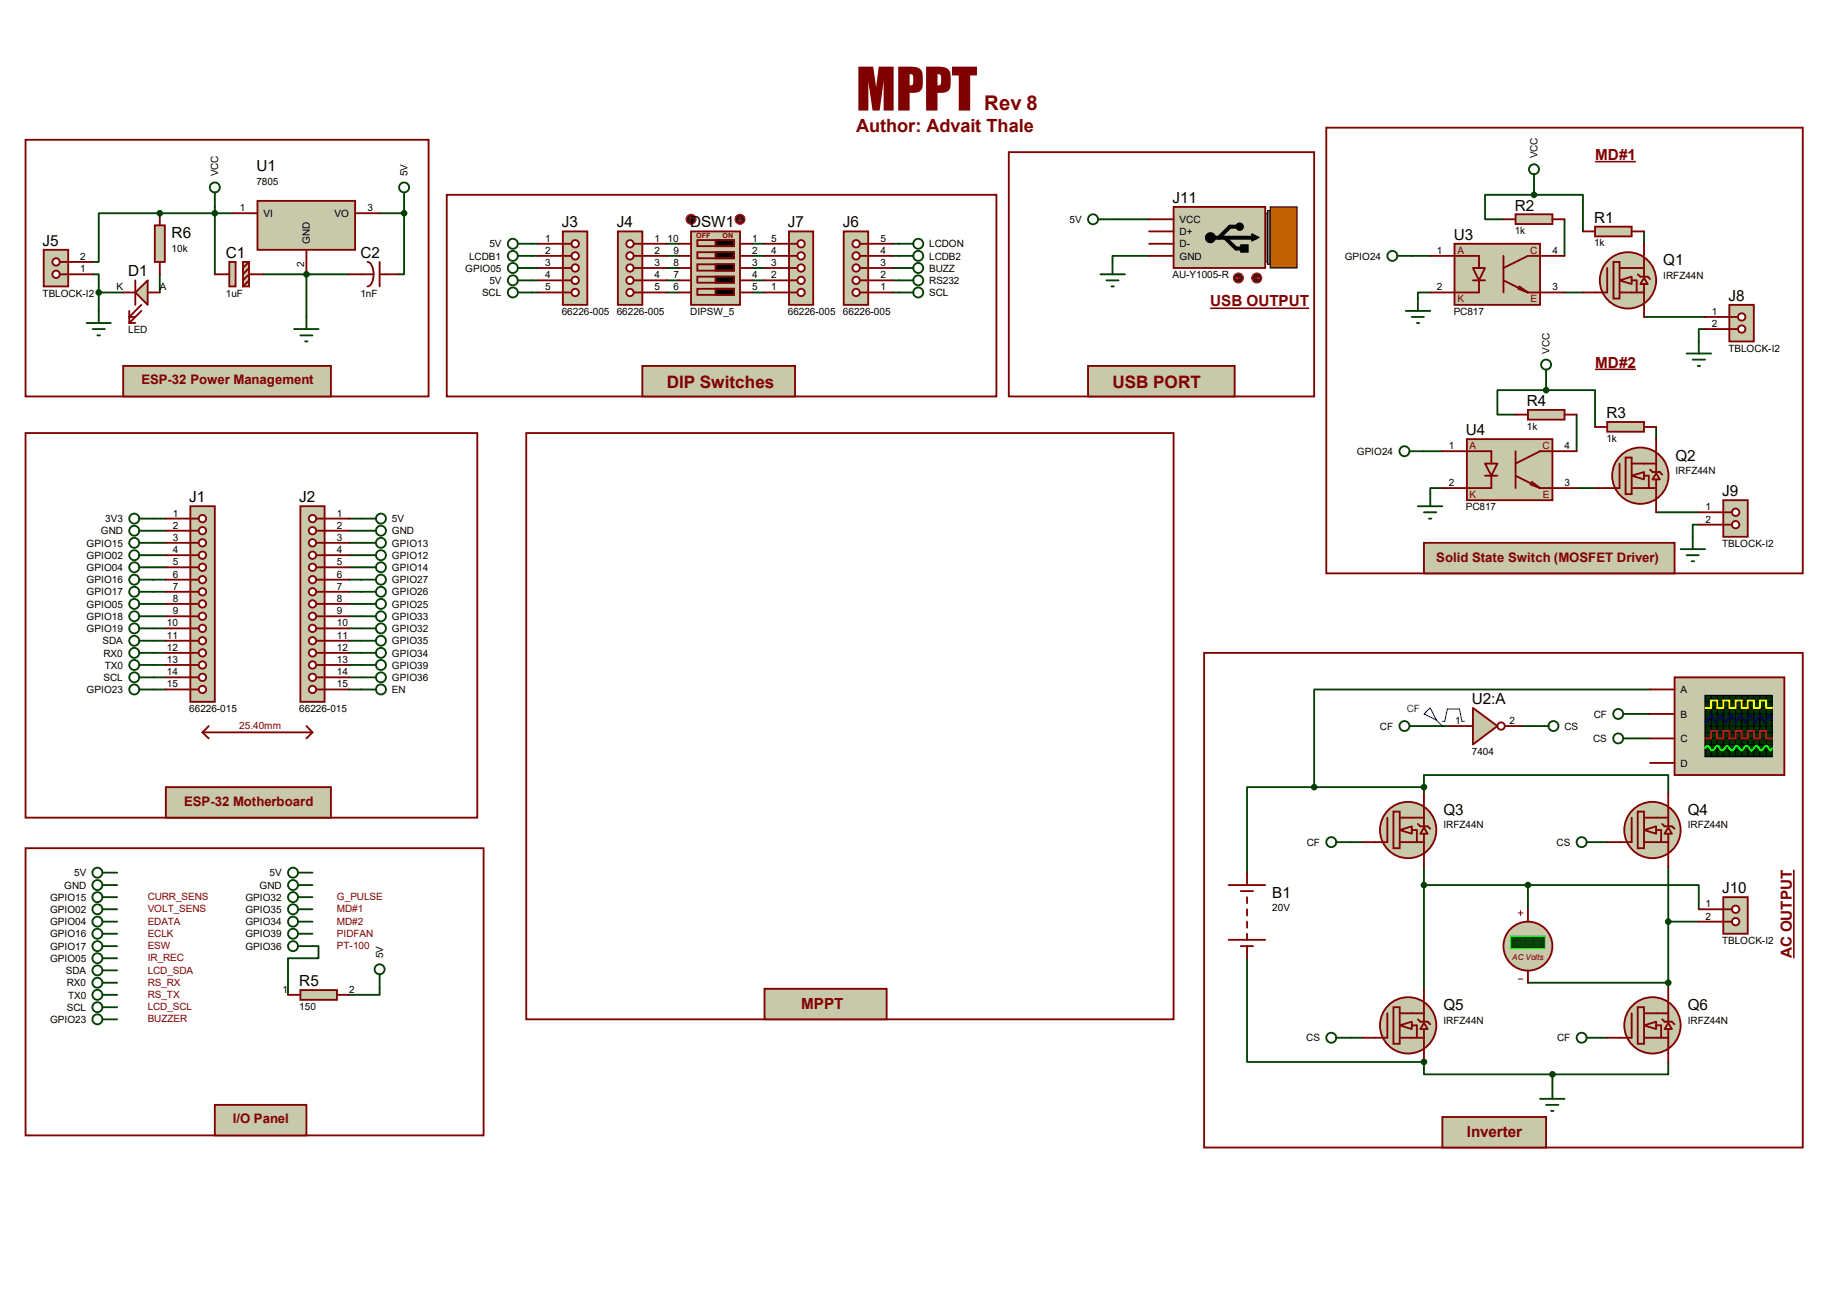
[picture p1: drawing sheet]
<svg xmlns="http://www.w3.org/2000/svg" width="297mm" height="210mm" viewBox="0 0 297 210" stroke-linecap="round" stroke-linejoin="round" font-family="sans-serif">
<g fill="none" stroke="#004000" stroke-width=".3">
<path d="M25.7 34.3h-9.8v7.8h-1M25.7 34.3h.1M25.7 34.3h11.8M34.5 33.3v10.8M61 34.3h4M65 34.3v9.8h-1M65 33.3v1M85.6 39.2h1M107.2 39.2h2M120.9 39.2h2M143.6 39.2h.9M178.9 35.3h5.9"/>
<path d="M246.7 31.3h-7.9v4h3M246.7 31.3h7.9v5.9M246.7 30.4v.9M251.6 35.3v5.8M264.4 37.2v2M14.9 44.1h1v2.9M15.9 47h3.9M15.9 47v3M25.7 44.1v2.9M42.4 44.1h13.7M49.3 44.1h.1M49.3 44.1v6.9"/>
<path d="M85.6 41.1h1M85.6 47h1M85.6 43.1h1M85.6 45.1h1M107.2 41.1h2M107.2 47h2M107.2 43.1h2M107.2 45.1h2M120.9 41.1h2M120.9 47h2M120.9 43.1h2M120.9 45.1h2"/>
<path d="M143.6 41.1h.9M143.6 47h.9M143.6 43.1h.9M143.6 45.1h.9M184.8 41.1h-5.9v1M227 41.1h3M230 47h-2v1M251.6 47h3M264.4 51h9.8M274.2 52.9h-1v2M229 72.6h2.9M231.9 78.5h-1.9v1"/>
<path d="M248.6 62.7h-7.8v4h2.9M248.6 62.7h7.9v6M248.6 61.8v.9M253.5 78.5h3M253.5 66.7v5.9M266.3 68.7v1.9M24.7 83.4h2M24.7 85.3h2M24.7 87.3h2M24.7 89.3h2M24.7 91.2h2M24.7 93.2h2"/>
<path d="M24.7 95.2h2M24.7 97.1h2M24.7 99.1h2M56.1 83.4h2M56.1 85.3h2M56.1 87.3h2M56.1 89.3h2M56.1 91.2h2M56.1 93.2h2M56.1 95.2h2M56.1 97.1h2M56.1 99.1h2"/>
<path d="M266.3 82.4h6.9M273.2 84.4h-1v1.9M24.7 101h2M24.7 103h2M24.7 105h2M24.7 106.9h2M24.7 108.9h2M24.7 110.9h2M56.1 101h2M56.1 103h2M56.1 105h2M56.1 106.9h2"/>
<path d="M56.1 108.9h2M56.1 110.9h2M229 116.8h3.9M244.7 116.8h2M263.4 114.8h1.9M263.4 118.7h1.9M265.3 110.9h-54v15.7M211.3 126.6h-10.8v13.7M211.3 126.6h17.7M217.2 135.4h2M229 126.6v-2h39.3v3M229 126.6v1"/>
<path d="M229 139.4v19.6M257.5 135.4h.9M268.3 139.4v19.6M50.2 152.1h1v2h-4.9v5.9M61 159v1h-4.9M200.5 154.1v16.7h28.5M229 142.3h16.7M245.7 142.3h27.5v3.9M245.7 142.3v3.9M245.7 158h22.6M268.3 148.2h4.9M217.2 166.9h2"/>
<path d="M229 170.8v2h20.6M229 170.8h.1M249.6 172.8v1.9M257.5 166.9h.9M268.3 170.8v2h-18.7"/>
</g>
<path d="M111.1 37.2h7.9v11.8h-7.9z" fill="#c8c8aa" stroke="#800000" stroke-width=".3"/>
<g fill="none" stroke="#800000" stroke-width=".3">
<path d="M109.2 39.2h1.9M112.1 38.6h5.9v1h-5.9zM119 39.2h1.9M109.2 41.1h1.9M109.2 43.1h1.9M109.2 45.1h1.9M109.2 47h1.9M112.1 40.6h5.9v.9h-5.9zM112.1 42.5h5.9v1h-5.9zM112.1 44.5h5.9v1h-5.9zM112.1 46.4h5.9v1h-5.9zM119 41.1h1.9"/>
<path d="M119 43.1h1.9M119 45.1h1.9M119 47h1.9"/>
</g>
<path d="M115.1 38.6h2.9v1h-2.9zM115.1 40.6h2.9v.9h-2.9zM115.1 42.5h2.9v1h-2.9zM115.1 44.5h2.9v1h-2.9zM115.1 46.4h2.9v1h-2.9z" fill="#000" stroke="#800000" stroke-width=".3"/>
<circle cx="111.1" cy="35.3" r=".8" fill="#400000" stroke="#f00" stroke-width=".17"/>
<path d="M111.1 34.9l-.1 .2M111.1 34.9l.2 .2M111.1 34.9v.7" fill="none" stroke="#f00" stroke-width=".17"/>
<circle cx="119" cy="35.3" r=".8" fill="#400000" stroke="#f00" stroke-width=".17"/>
<path d="M118.8 35.4l.2 .2M119 34.9v.7M119.2 35.4l-.2 .2" fill="none" stroke="#f00" stroke-width=".17"/>
<g fill="#c8c8aa" stroke="#800000" stroke-width=".3">
<path d="M260.4 45.1l2-.6v1.2z"/>
<path d="M259.5 42.1h.9v5.9h-.9z"/>
<circle cx="261.8" cy="45.1" r="4.5"/>
</g>
<path d="M258.4 43.1v3.9h-1.9M260.4 47h4M260.4 43.1h4M262.4 45.1h.8v1.9" fill="none" stroke="#800000" stroke-width=".3"/>
<path d="M264.4 44.7l.6 1h-1.2z" fill="#c8c8aa" stroke="#800000" stroke-width=".3"/>
<path d="M264.4 39.2v1.9M254.6 47h1.9M263.4 44.1l.4 .4h1.2l.3 .4M264.4 41.4v3.1M264.4 45.7v5.3" fill="none" stroke="#800000" stroke-width=".3"/>
<path d="M41.4 32.3h15.7v7.9h-15.7z" fill="#c8c8aa" stroke="#800000" stroke-width=".3"/>
<path d="M37.5 34.3h3.9M57.1 34.3h3.9M49.3 40.2v3.9" fill="none" stroke="#800000" stroke-width=".3"/>
<g fill="#c8c8aa" stroke="#800000" stroke-width=".3">
<path d="M36.9 42.1h1v4h-1z"/>
<path d="M39.1 42.1h.9v4h-.9z"/>
</g>
<path d="M71.8 31.3h88.4v32.5h-88.4zM34.5 44.1h2.4M40 42.1l-.9 1M40 43.1l-.9 1M40 45.1l-.9 1M42.4 44.1h-2.4l-.9 1M56.1 44.1h4M59.1 42.1a1.38 1.38 0 0 1 .9 1.4l.1 .6M60.1 44.1a2.39 2.39 0 0 1-.7 1.8l-.3 .2M61 44.1h3M61 42.1v4" fill="none" stroke="#800000" stroke-width=".3"/>
<circle cx="49.3" cy="44.1" r=".38" fill="#004000" stroke="#004000" stroke-width=".3"/>
<path d="M47.3 52.9h3.9M48.3 53.9h1.9M49.1 54.9h.3M49.3 51v1.9" fill="none" stroke="#004000" stroke-width=".3"/>
<g fill="#c8c8aa" stroke="#800000" stroke-width=".3">
<path d="M103.3 58.8h24.5v5h-24.5z"/>
<path d="M256.5 36.4h5.9v1.6h-5.9z"/>
</g>
<path d="M254.6 37.2h1.9M262.4 37.2h2" fill="none" stroke="#800000" stroke-width=".3"/>
<g fill="none" stroke="#004000" stroke-width=".3">
<path d="M224.7 41.1h2.3M247.6 176.7h4M248.6 177.7h2M249.4 178.6h.4M249.6 174.7v2"/>
<circle cx="223.9" cy="41.1" r=".8"/>
</g>
<g fill="#c8c8aa" stroke="#800000" stroke-width=".3">
<path d="M225.1 133.5l1.9-.6v1.2z"/>
<path d="M224.1 130.5h1v5.9h-1z"/>
<circle cx="226.4" cy="133.5" r="4.5"/>
</g>
<path d="M223.1 131.5v3.9h-2M225.1 135.4h3.9M225.1 131.5h3.9M227 133.5h.8v1.9" fill="none" stroke="#800000" stroke-width=".3"/>
<path d="M229 133.1l.6 1h-1.2z" fill="#c8c8aa" stroke="#800000" stroke-width=".3"/>
<path d="M219.2 135.4h1.9M228 132.5l.4 .4h1.2l.4 .4M229 127.6v1.9M229 129.8v3.1M229 134.1v5.3" fill="none" stroke="#800000" stroke-width=".3"/>
<g fill="#c8c8aa" stroke="#800000" stroke-width=".3">
<path d="M264.4 133.5l1.9-.6v1.2z"/>
<path d="M263.4 130.5h1v5.9h-1z"/>
<circle cx="265.7" cy="133.5" r="4.5"/>
</g>
<path d="M262.4 131.5v3.9h-2M264.4 135.4h3.9M264.4 131.5h3.9M266.3 133.5h.8v1.9" fill="none" stroke="#800000" stroke-width=".3"/>
<path d="M268.3 133.1l.6 1h-1.2z" fill="#c8c8aa" stroke="#800000" stroke-width=".3"/>
<path d="M258.4 135.4h2M267.3 132.5l.4 .4h1.2l.4 .4M268.3 127.6v1.9M268.3 129.8v3.1M268.3 134.1v5.3" fill="none" stroke="#800000" stroke-width=".3"/>
<g fill="#c8c8aa" stroke="#800000" stroke-width=".3">
<path d="M225.1 164.9l1.9-.6v1.2z"/>
<path d="M224.1 162h1v5.9h-1z"/>
<circle cx="226.4" cy="164.9" r="4.5"/>
</g>
<path d="M223.1 162.9v4h-2M225.1 166.9h3.9M225.1 162.9h3.9M227 164.9h.8v2" fill="none" stroke="#800000" stroke-width=".3"/>
<path d="M229 164.5l.6 1h-1.2z" fill="#c8c8aa" stroke="#800000" stroke-width=".3"/>
<path d="M229 159v2M219.2 166.9h1.9M228 163.9l.4 .4h1.2l.4 .4M229 161.2v3.1M229 165.5v5.3" fill="none" stroke="#800000" stroke-width=".3"/>
<g fill="#c8c8aa" stroke="#800000" stroke-width=".3">
<path d="M264.4 164.9l1.9-.6v1.2z"/>
<path d="M263.4 162h1v5.9h-1z"/>
<circle cx="265.7" cy="164.9" r="4.5"/>
</g>
<path d="M262.4 162.9v4h-2M264.4 166.9h3.9M264.4 162.9h3.9M266.3 164.9h.8v2" fill="none" stroke="#800000" stroke-width=".3"/>
<path d="M268.3 164.5l.6 1h-1.2z" fill="#c8c8aa" stroke="#800000" stroke-width=".3"/>
<g fill="none" stroke="#800000" stroke-width=".3">
<path d="M197.6 142.3h5.9M197.6 151.1h5.9M199.5 143.3h2M199.5 152.1h2M200.5 140.3v2M200.5 144.3v.9M200.5 146.2v1M200.5 148.2v1M200.5 150.2v.9M200.5 152.1v2M268.3 159v2M258.4 166.9h2"/>
<path d="M267.3 163.9l.4 .4h1.2l.4 .4M268.3 161.2v3.1M268.3 165.5v5.3"/>
</g>
<g fill="none" stroke="#004000" stroke-width=".3">
<path d="M226.7 116.8h2.3M246.7 116.8h2.3M214.8 135.4h2.4M255.1 135.4h2.4M214.8 166.9h2.4M255.1 166.9h2.4"/>
<circle cx="225.8" cy="116.8" r=".8"/>
<circle cx="249.8" cy="116.8" r=".8"/>
<circle cx="214.1" cy="135.4" r=".8"/>
<circle cx="254.3" cy="135.4" r=".8"/>
<circle cx="214.1" cy="166.9" r=".8"/>
<circle cx="254.3" cy="166.9" r=".8"/>
</g>
<g fill="#004000" stroke="#004000" stroke-width=".3">
<circle cx="249.6" cy="172.8" r=".38"/>
<circle cx="229" cy="126.6" r=".38"/>
<circle cx="229" cy="170.8" r=".38"/>
</g>
<path d="M229 114.8l1-1 1 2zM231 115.8l.9 1M231.9 116h.4l.4-2h2l.4 2h.4" fill="none" stroke="#0000c0" stroke-width=".17"/>
<path d="M269.3 108.9h17.6v15.7h-17.6z" fill="#c8c8aa" stroke="#800000" stroke-width=".3"/>
<path d="M274.2 111.8h10.8v9.9h-10.8z" fill="#003000" stroke="#000" stroke-width=".21"/>
<g fill="none" stroke="#000" stroke-width=".16">
<path d="M274.2 114.8h10.8M274.2 112.9h10.8M274.2 113.8h10.8M274.2 115.8h10.8M274.2 117.8h10.8M274.2 118.7h10.8M274.2 119.7h10.8M274.2 116.8h10.8M275.2 111.8v9.9M276.1 111.8l.1 9.9M277.1 111.8l.1 9.9M278.1 111.8v9.9"/>
<path d="M279.1 111.8v9.9M280.1 111.8v9.9M281.1 111.8v9.9M282 111.8l.1 9.9M283 111.8v9.9M284 111.8l.1 9.9M274.2 120.7h10.8"/>
</g>
<path d="M274.2 113.8h1v-1.2h.9v1.2h1v-1.2h1v1.2h1v-1.2h1v1.2h1v-1.2h.9v1.2h1v-1.2h1v1.2h1" fill="none" stroke="#ff0" stroke-width=".3"/>
<path d="M274.2 118.7h1v-1.1h.9v1.1h1v-1.1h1v1.1h1v-1.1h1v1.1h1v-1.1h.9v1.1h1v-1.1h1v1.1h1" fill="none" stroke="#f00" stroke-width=".3"/>
<path d="M285 115.6l-.4-.6-.8 1.2-.8-1.2-.8 1.2-.8-1.2-.7 1.2-.8-1.2-.8 1.2-.8-1.2-.8 1.2-.8-1.2-.8 1.2-.7-1.2-.8 1.2-.2-.2" fill="none" stroke="#00f" stroke-width=".3"/>
<path d="M274.2 120.3l.4-.4 .3 .3a.45 .45 0 0 0 .5 .5 .45 .45 0 0 0 .4-.5l.3-.3 .4 .3a.45 .45 0 0 0 .4 .5 .45 .45 0 0 0 .5-.5l.3-.3 .3 .3a.45 .45 0 0 0 .5 .5 .45 .45 0 0 0 .4-.5l.2-.2a.47 .47 0 0 1 .6 .4l.4 .3 .3-.3a.45 .45 0 0 1 .5-.5 .45 .45 0 0 1 .4 .5l.3 .3 .4-.3a.45 .45 0 0 1 .4-.5 .45 .45 0 0 1 .5 .5l.3 .3 .3-.3a.45 .45 0 0 1 .5-.5 .45 .45 0 0 1 .4 .5l.4 .3 .2-.4" fill="none" stroke="#0f0" stroke-width=".3"/>
<path d="M265.3 110.9h4M265.3 114.8h4M265.3 118.7h4M265.3 122.7h4" fill="none" stroke="#800000" stroke-width=".3"/>
<path d="M236.9 113.8l3.9 3-3.9 2.9z" fill="#c8c8aa" stroke="#800000" stroke-width=".3"/>
<g fill="none" stroke="#800000" stroke-width=".3">
<path d="M232.9 116.8h4M242 116.8h2.7"/>
<circle cx="241.4" cy="116.8" r=".59"/>
</g>
<circle cx="245.7" cy="152.1" r="3.9" fill="#c8c8aa" stroke="#800000" stroke-width=".3"/>
<path d="M244.1 146.8h.8M244.1 157.4h.8M244.5 146.4v.8" fill="none" stroke="#800000" stroke-width=".16"/>
<path d="M243 150.5h5.5v2h-5.5z" fill="#004000" stroke="#0f0" stroke-width=".17"/>
<path d="M193.6 105h96.3v79.5h-96.3zM245.7 146.2v2M245.7 156v2" fill="none" stroke="#800000" stroke-width=".3"/>
<circle cx="229" cy="142.3" r=".38" fill="#004000" stroke="#004000" stroke-width=".3"/>
<path d="M231.9 179.6h16.7v4.9h-16.7z" fill="#c8c8aa" stroke="#800000" stroke-width=".3"/>
<circle cx="211.3" cy="126.6" r=".38" fill="#004000" stroke="#004000" stroke-width=".3"/>
<g fill="none" stroke="#004000" stroke-width=".3">
<path d="M261 114.8h2.4M261 118.7h2.4"/>
<circle cx="260.2" cy="118.7" r=".8"/>
<circle cx="260.2" cy="114.8" r=".8"/>
</g>
<g fill="#c8c8aa" stroke="#800000" stroke-width=".3">
<path d="M233.9 39.2h13.7v9.8h-13.7z"/>
<path d="M236.9 43.1h1.9l-1 2z"/>
</g>
<path d="M230 41.1h7.8v2M236.9 45.1h1.9M237.8 45.1v1.9h-7.8M241.8 41.1v5.9M241.8 45.1l3.9 1.9M244.1 46.4l1.6 .6M244.3 46.1l1.4 .9M245.7 47h5.9M251.6 41.1h-5.9l-3.9 2" fill="none" stroke="#800000" stroke-width=".3"/>
<path d="M243.7 34.5h5.9v1.5h-5.9z" fill="#c8c8aa" stroke="#800000" stroke-width=".3"/>
<path d="M241.8 35.3h1.9M249.6 35.3h2" fill="none" stroke="#800000" stroke-width=".3"/>
<g fill="none" stroke="#004000" stroke-width=".3">
<path d="M246.7 28v2.4M226.1 50h3.9M227 51h2M227.8 51.9h.4M228 48v2"/>
<circle cx="246.7" cy="27.2" r=".8"/>
</g>
<circle cx="246.7" cy="31.3" r=".38" fill="#004000" stroke="#004000" stroke-width=".3"/>
<g fill="#c8c8aa" stroke="#800000" stroke-width=".3">
<path d="M262.4 76.5l2-.6v1.2z"/>
<path d="M261.4 73.6h1v5.9h-1z"/>
<circle cx="263.8" cy="76.5" r="4.5"/>
</g>
<path d="M260.4 74.5v4h-2M262.4 78.5h3.9M262.4 74.5h3.9M264.4 76.5h.7v2" fill="none" stroke="#800000" stroke-width=".3"/>
<path d="M266.3 76.1l.6 1h-1.2z" fill="#c8c8aa" stroke="#800000" stroke-width=".3"/>
<path d="M256.5 78.5h1.9M265.3 75.5l.4 .4h1.2l.4 .4M266.3 70.6v2M266.3 72.8v3.1M266.3 77.1v5.3" fill="none" stroke="#800000" stroke-width=".3"/>
<path d="M258.4 67.9h6v1.5h-6z" fill="#c8c8aa" stroke="#800000" stroke-width=".3"/>
<path d="M256.5 68.7h1.9M264.4 68.7h1.9" fill="none" stroke="#800000" stroke-width=".3"/>
<g fill="none" stroke="#004000" stroke-width=".3">
<path d="M226.7 72.6h2.3"/>
<circle cx="225.8" cy="72.6" r=".8"/>
</g>
<g fill="#c8c8aa" stroke="#800000" stroke-width=".3">
<path d="M235.9 70.6h13.7v9.8h-13.7z"/>
<path d="M238.8 74.5h2l-1 2z"/>
</g>
<path d="M231.9 72.6h7.9v1.9M238.8 76.5h2M239.8 76.5v2h-7.9M243.7 72.6v5.9M243.7 76.5l3.9 2M246.1 77.9l1.5 .6M246.3 77.5l1.3 1M247.6 78.5h5.9M253.5 72.6h-5.9l-3.9 1.9" fill="none" stroke="#800000" stroke-width=".3"/>
<path d="M245.7 65.9h5.9v1.6h-5.9z" fill="#c8c8aa" stroke="#800000" stroke-width=".3"/>
<path d="M213.3 20.5h76.6v71.7h-76.6zM243.7 66.7h2M251.6 66.7h1.9" fill="none" stroke="#800000" stroke-width=".3"/>
<g fill="none" stroke="#004000" stroke-width=".3">
<path d="M248.6 59.4v2.4M230 79.5v1.9M228 81.4h3.9M229 82.4h2M229.8 83.4h.4"/>
<circle cx="248.6" cy="58.6" r=".8"/>
</g>
<circle cx="248.6" cy="62.7" r=".38" fill="#004000" stroke="#004000" stroke-width=".3"/>
<path d="M229 87.3h40.3v4.9h-40.3z" fill="#c8c8aa" stroke="#800000" stroke-width=".3"/>
<path d="M4.1 22.5h64.8v41.3h-64.8z" fill="none" stroke="#800000" stroke-width=".3"/>
<path d="M19.8 58.8h33.4v5h-33.4z" fill="#c8c8aa" stroke="#800000" stroke-width=".3"/>
<g fill="none" stroke="#004000" stroke-width=".3">
<path d="M34.5 30.9v2.4M65 30.9v2.4"/>
<circle cx="34.5" cy="30.1" r=".8"/>
<circle cx="65" cy="30.1" r=".8"/>
</g>
<g fill="#004000" stroke="#004000" stroke-width=".3">
<circle cx="34.5" cy="34.3" r=".38"/>
<circle cx="65" cy="34.3" r=".38"/>
</g>
<path d="M30.6 81.4h3.9v31.5h-3.9z" fill="#c8c8aa" stroke="#800000" stroke-width=".3"/>
<path d="M30.6 83.4h1.4" fill="none" stroke="#800000" stroke-width=".3"/>
<circle cx="32.6" cy="83.4" r=".59" fill="#fff" stroke="#800000" stroke-width=".3"/>
<path d="M30.6 85.3h1.4" fill="none" stroke="#800000" stroke-width=".3"/>
<circle cx="32.6" cy="85.3" r=".59" fill="#fff" stroke="#800000" stroke-width=".3"/>
<path d="M30.6 87.3h1.4" fill="none" stroke="#800000" stroke-width=".3"/>
<circle cx="32.6" cy="87.3" r=".59" fill="#fff" stroke="#800000" stroke-width=".3"/>
<path d="M30.6 89.3h1.4" fill="none" stroke="#800000" stroke-width=".3"/>
<circle cx="32.6" cy="89.3" r=".59" fill="#fff" stroke="#800000" stroke-width=".3"/>
<path d="M30.6 91.2h1.4" fill="none" stroke="#800000" stroke-width=".3"/>
<circle cx="32.6" cy="91.2" r=".59" fill="#fff" stroke="#800000" stroke-width=".3"/>
<path d="M30.6 93.2h1.4" fill="none" stroke="#800000" stroke-width=".3"/>
<circle cx="32.6" cy="93.2" r=".59" fill="#fff" stroke="#800000" stroke-width=".3"/>
<path d="M30.6 95.2h1.4" fill="none" stroke="#800000" stroke-width=".3"/>
<circle cx="32.6" cy="95.2" r=".59" fill="#fff" stroke="#800000" stroke-width=".3"/>
<path d="M30.6 97.1h1.4" fill="none" stroke="#800000" stroke-width=".3"/>
<circle cx="32.6" cy="97.1" r=".59" fill="#fff" stroke="#800000" stroke-width=".3"/>
<path d="M30.6 99.1h1.4" fill="none" stroke="#800000" stroke-width=".3"/>
<circle cx="32.6" cy="99.1" r=".59" fill="#fff" stroke="#800000" stroke-width=".3"/>
<path d="M30.6 101h1.4" fill="none" stroke="#800000" stroke-width=".3"/>
<circle cx="32.6" cy="101" r=".59" fill="#fff" stroke="#800000" stroke-width=".3"/>
<path d="M30.6 103h1.4" fill="none" stroke="#800000" stroke-width=".3"/>
<circle cx="32.6" cy="103" r=".59" fill="#fff" stroke="#800000" stroke-width=".3"/>
<path d="M30.6 105h1.4" fill="none" stroke="#800000" stroke-width=".3"/>
<circle cx="32.6" cy="105" r=".59" fill="#fff" stroke="#800000" stroke-width=".3"/>
<path d="M30.6 106.9h1.4" fill="none" stroke="#800000" stroke-width=".3"/>
<circle cx="32.6" cy="106.9" r=".59" fill="#fff" stroke="#800000" stroke-width=".3"/>
<path d="M30.6 108.9h1.4" fill="none" stroke="#800000" stroke-width=".3"/>
<circle cx="32.6" cy="108.9" r=".59" fill="#fff" stroke="#800000" stroke-width=".3"/>
<path d="M30.6 110.9h1.4" fill="none" stroke="#800000" stroke-width=".3"/>
<circle cx="32.6" cy="110.9" r=".59" fill="#fff" stroke="#800000" stroke-width=".3"/>
<g fill="none" stroke="#800000" stroke-width=".3">
<path d="M26.7 83.4h3.9M26.7 85.3h3.9M26.7 87.3h3.9M26.7 89.3h3.9M26.7 91.2h3.9M26.7 93.2h3.9M26.7 95.2h3.9M26.7 97.1h3.9M26.7 99.1h3.9M26.7 101h3.9M26.7 103h3.9M26.7 105h3.9"/>
<path d="M26.7 106.9h3.9M26.7 108.9h3.9M26.7 110.9h3.9"/>
</g>
<path d="M48.3 81.4h3.9v31.5h-3.9z" fill="#c8c8aa" stroke="#800000" stroke-width=".3"/>
<path d="M50.8 83.4h1.4" fill="none" stroke="#800000" stroke-width=".3"/>
<circle cx="50.2" cy="83.4" r=".59" fill="#fff" stroke="#800000" stroke-width=".3"/>
<path d="M50.8 85.3h1.4" fill="none" stroke="#800000" stroke-width=".3"/>
<circle cx="50.2" cy="85.3" r=".59" fill="#fff" stroke="#800000" stroke-width=".3"/>
<path d="M50.8 87.3h1.4" fill="none" stroke="#800000" stroke-width=".3"/>
<circle cx="50.2" cy="87.3" r=".59" fill="#fff" stroke="#800000" stroke-width=".3"/>
<path d="M50.8 89.3h1.4" fill="none" stroke="#800000" stroke-width=".3"/>
<circle cx="50.2" cy="89.3" r=".59" fill="#fff" stroke="#800000" stroke-width=".3"/>
<path d="M50.8 91.2h1.4" fill="none" stroke="#800000" stroke-width=".3"/>
<circle cx="50.2" cy="91.2" r=".59" fill="#fff" stroke="#800000" stroke-width=".3"/>
<path d="M50.8 93.2h1.4" fill="none" stroke="#800000" stroke-width=".3"/>
<circle cx="50.2" cy="93.2" r=".59" fill="#fff" stroke="#800000" stroke-width=".3"/>
<path d="M50.8 95.2h1.4" fill="none" stroke="#800000" stroke-width=".3"/>
<circle cx="50.2" cy="95.2" r=".59" fill="#fff" stroke="#800000" stroke-width=".3"/>
<path d="M50.8 97.1h1.4" fill="none" stroke="#800000" stroke-width=".3"/>
<circle cx="50.2" cy="97.1" r=".59" fill="#fff" stroke="#800000" stroke-width=".3"/>
<path d="M50.8 99.1h1.4" fill="none" stroke="#800000" stroke-width=".3"/>
<circle cx="50.2" cy="99.1" r=".59" fill="#fff" stroke="#800000" stroke-width=".3"/>
<path d="M50.8 101h1.4" fill="none" stroke="#800000" stroke-width=".3"/>
<circle cx="50.2" cy="101" r=".59" fill="#fff" stroke="#800000" stroke-width=".3"/>
<path d="M50.8 103h1.4" fill="none" stroke="#800000" stroke-width=".3"/>
<circle cx="50.2" cy="103" r=".59" fill="#fff" stroke="#800000" stroke-width=".3"/>
<path d="M50.8 105h1.4" fill="none" stroke="#800000" stroke-width=".3"/>
<circle cx="50.2" cy="105" r=".59" fill="#fff" stroke="#800000" stroke-width=".3"/>
<path d="M50.8 106.9h1.4" fill="none" stroke="#800000" stroke-width=".3"/>
<circle cx="50.2" cy="106.9" r=".59" fill="#fff" stroke="#800000" stroke-width=".3"/>
<path d="M50.8 108.9h1.4" fill="none" stroke="#800000" stroke-width=".3"/>
<circle cx="50.2" cy="108.9" r=".59" fill="#fff" stroke="#800000" stroke-width=".3"/>
<path d="M50.8 110.9h1.4" fill="none" stroke="#800000" stroke-width=".3"/>
<circle cx="50.2" cy="110.9" r=".59" fill="#fff" stroke="#800000" stroke-width=".3"/>
<g fill="none" stroke="#800000" stroke-width=".3">
<path d="M4.1 69.6h72.7v61.9h-72.7zM52.2 83.4h3.9M52.2 85.3h3.9M52.2 87.3h3.9M52.2 89.3h3.9M52.2 91.2h3.9M52.2 93.2h3.9M52.2 95.2h3.9M52.2 97.1h3.9M52.2 99.1h3.9M52.2 101h3.9M52.2 103h3.9"/>
<path d="M52.2 105h3.9M52.2 106.9h3.9M52.2 108.9h3.9M52.2 110.9h3.9"/>
</g>
<path d="M26.7 126.6h26.5v4.9h-26.5z" fill="#c8c8aa" stroke="#800000" stroke-width=".3"/>
<g fill="none" stroke="#004000" stroke-width=".3">
<path d="M22.4 83.4h2.3M22.4 85.3h2.3M22.4 87.3h2.3M22.4 89.3h2.3M22.4 91.2h2.3M22.4 93.2h2.3M22.4 95.2h2.3M22.4 97.1h2.3M22.4 99.1h2.3M58.1 83.4h2.4M58.1 85.3h2.4M58.1 87.3h2.4"/>
<path d="M58.1 89.3h2.4M58.1 91.2h2.4M58.1 93.2h2.4M58.1 95.2h2.4M58.1 97.1h2.4M58.1 99.1h2.4M22.4 101h2.3M22.4 103h2.3M22.4 105h2.3M22.4 106.9h2.3M22.4 108.9h2.3M22.4 110.9h2.3"/>
<path d="M58.1 101h2.4M58.1 103h2.4M58.1 105h2.4M58.1 106.9h2.4M58.1 108.9h2.4M58.1 110.9h2.4"/>
<circle cx="21.6" cy="93.2" r=".8"/>
<circle cx="21.6" cy="95.2" r=".8"/>
<circle cx="21.6" cy="97.1" r=".8"/>
<circle cx="21.6" cy="85.3" r=".8"/>
<circle cx="21.6" cy="87.3" r=".8"/>
<circle cx="21.6" cy="83.4" r=".8"/>
<circle cx="21.6" cy="89.3" r=".8"/>
<circle cx="21.6" cy="99.1" r=".8"/>
<circle cx="21.6" cy="91.2" r=".8"/>
<circle cx="61.3" cy="97.1" r=".8"/>
<circle cx="61.3" cy="95.2" r=".8"/>
<circle cx="61.3" cy="89.3" r=".8"/>
<circle cx="61.3" cy="85.3" r=".8"/>
<circle cx="61.3" cy="93.2" r=".8"/>
<circle cx="61.3" cy="83.4" r=".8"/>
<circle cx="61.3" cy="91.2" r=".8"/>
<circle cx="61.3" cy="87.3" r=".8"/>
<circle cx="61.3" cy="99.1" r=".8"/>
<circle cx="21.6" cy="108.9" r=".8"/>
<circle cx="21.6" cy="101" r=".8"/>
<circle cx="21.6" cy="103" r=".8"/>
<circle cx="21.6" cy="106.9" r=".8"/>
<circle cx="21.6" cy="110.9" r=".8"/>
<circle cx="21.6" cy="105" r=".8"/>
<circle cx="61.3" cy="108.9" r=".8"/>
<circle cx="61.3" cy="106.9" r=".8"/>
<circle cx="61.3" cy="105" r=".8"/>
<circle cx="61.3" cy="101" r=".8"/>
<circle cx="61.3" cy="103" r=".8"/>
<circle cx="61.3" cy="110.9" r=".8"/>
</g>
<path d="M32.6 117.8h17.6M32.6 117.8l1 .9M33.6 116.8l-1 1M49.3 116.8l.9 1M50.2 117.8l-.9 .9M4.1 136.4h73.7v46.2h-73.7z" fill="none" stroke="#800000" stroke-width=".3"/>
<path d="M34.5 177.7h14.8v4.9h-14.8z" fill="#c8c8aa" stroke="#800000" stroke-width=".3"/>
<g fill="none" stroke="#004000" stroke-width=".3">
<path d="M16.5 150.2h2.3M16.5 152.1h2.3M16.5 142.3h2.3M16.5 144.3h2.3M16.5 140.3h2.3M16.5 146.2h2.3M16.5 148.2h2.3M47.9 150.2h2.3M47.9 152.1h2.3"/>
<circle cx="15.7" cy="148.2" r=".8"/>
<circle cx="15.7" cy="142.3" r=".8"/>
<circle cx="15.7" cy="144.3" r=".8"/>
<circle cx="15.7" cy="152.1" r=".8"/>
<circle cx="15.7" cy="140.3" r=".8"/>
<circle cx="15.7" cy="150.2" r=".8"/>
<circle cx="15.7" cy="146.2" r=".8"/>
<circle cx="47.1" cy="152.1" r=".8"/>
<circle cx="47.1" cy="150.2" r=".8"/>
</g>
<path d="M48.3 159.2h5.9v1.6h-5.9z" fill="#c8c8aa" stroke="#800000" stroke-width=".3"/>
<path d="M84.6 69.6h104.1v94.3h-104.1zM46.3 160h2M54.2 160h1.9" fill="none" stroke="#800000" stroke-width=".3"/>
<g fill="none" stroke="#004000" stroke-width=".3">
<path d="M16.5 154.1h2.3M61 156.6v2.4"/>
<circle cx="15.7" cy="154.1" r=".8"/>
<circle cx="61" cy="155.9" r=".8"/>
</g>
<path d="M122.9 159h19.7v4.9h-19.7z" fill="#c8c8aa" stroke="#800000" stroke-width=".3"/>
<g fill="none" stroke="#004000" stroke-width=".3">
<path d="M83.3 39.2h2.3M144.5 39.2h2.4M83.3 41.1h2.3M83.3 43.1h2.3M83.3 45.1h2.3M83.3 47h2.3M144.5 41.1h2.4M144.5 43.1h2.4M144.5 45.1h2.4M144.5 47h2.4M47.9 142.3h2.3M47.9 146.2h2.3"/>
<path d="M47.9 140.3h2.3M47.9 148.2h2.3"/>
<circle cx="82.5" cy="39.2" r=".8"/>
<circle cx="147.7" cy="39.2" r=".8"/>
<circle cx="82.5" cy="43.1" r=".8"/>
<circle cx="82.5" cy="47" r=".8"/>
<circle cx="82.5" cy="41.1" r=".8"/>
<circle cx="82.5" cy="45.1" r=".8"/>
<circle cx="147.7" cy="45.1" r=".8"/>
<circle cx="147.7" cy="43.1" r=".8"/>
<circle cx="147.7" cy="41.1" r=".8"/>
<circle cx="147.7" cy="47" r=".8"/>
<circle cx="47.1" cy="140.3" r=".8"/>
<circle cx="47.1" cy="146.2" r=".8"/>
<circle cx="47.1" cy="148.2" r=".8"/>
<circle cx="47.1" cy="142.3" r=".8"/>
</g>
<path d="M90.5 37.2h3.9v11.8h-3.9z" fill="#c8c8aa" stroke="#800000" stroke-width=".3"/>
<path d="M90.5 39.2h1.4" fill="none" stroke="#800000" stroke-width=".3"/>
<circle cx="92.5" cy="39.2" r=".59" fill="#fff" stroke="#800000" stroke-width=".3"/>
<path d="M90.5 41.1h1.4" fill="none" stroke="#800000" stroke-width=".3"/>
<circle cx="92.5" cy="41.1" r=".59" fill="#fff" stroke="#800000" stroke-width=".3"/>
<path d="M90.5 43.1h1.4" fill="none" stroke="#800000" stroke-width=".3"/>
<circle cx="92.5" cy="43.1" r=".59" fill="#fff" stroke="#800000" stroke-width=".3"/>
<path d="M90.5 45.1h1.4" fill="none" stroke="#800000" stroke-width=".3"/>
<circle cx="92.5" cy="45.1" r=".59" fill="#fff" stroke="#800000" stroke-width=".3"/>
<path d="M90.5 47h1.4" fill="none" stroke="#800000" stroke-width=".3"/>
<circle cx="92.5" cy="47" r=".59" fill="#fff" stroke="#800000" stroke-width=".3"/>
<path d="M86.6 39.2h3.9M86.6 41.1h3.9M86.6 43.1h3.9M86.6 45.1h3.9M86.6 47h3.9" fill="none" stroke="#800000" stroke-width=".3"/>
<path d="M99.4 37.2h3.9v11.8h-3.9z" fill="#c8c8aa" stroke="#800000" stroke-width=".3"/>
<path d="M101.9 39.2h1.4" fill="none" stroke="#800000" stroke-width=".3"/>
<circle cx="101.3" cy="39.2" r=".59" fill="#fff" stroke="#800000" stroke-width=".3"/>
<path d="M101.9 41.1h1.4" fill="none" stroke="#800000" stroke-width=".3"/>
<circle cx="101.3" cy="41.1" r=".59" fill="#fff" stroke="#800000" stroke-width=".3"/>
<path d="M101.9 43.1h1.4" fill="none" stroke="#800000" stroke-width=".3"/>
<circle cx="101.3" cy="43.1" r=".59" fill="#fff" stroke="#800000" stroke-width=".3"/>
<path d="M101.9 45.1h1.4" fill="none" stroke="#800000" stroke-width=".3"/>
<circle cx="101.3" cy="45.1" r=".59" fill="#fff" stroke="#800000" stroke-width=".3"/>
<path d="M101.9 47h1.4" fill="none" stroke="#800000" stroke-width=".3"/>
<circle cx="101.3" cy="47" r=".59" fill="#fff" stroke="#800000" stroke-width=".3"/>
<path d="M103.3 39.2h3.9M103.3 41.1h3.9M103.3 43.1h3.9M103.3 45.1h3.9M103.3 47h3.9" fill="none" stroke="#800000" stroke-width=".3"/>
<path d="M7 40.2h4v5.9h-4z" fill="#c8c8aa" stroke="#800000" stroke-width=".3"/>
<path d="M9.6 44.1h1.4" fill="none" stroke="#800000" stroke-width=".3"/>
<circle cx="9" cy="44.1" r=".59" fill="#fff" stroke="#800000" stroke-width=".3"/>
<path d="M9.6 42.1h1.4" fill="none" stroke="#800000" stroke-width=".3"/>
<circle cx="9" cy="42.1" r=".59" fill="#fff" stroke="#800000" stroke-width=".3"/>
<path d="M11 44.1h3.9M11 42.1h3.9" fill="none" stroke="#800000" stroke-width=".3"/>
<path d="M135.7 37.2h3.9v11.8h-3.9z" fill="#c8c8aa" stroke="#800000" stroke-width=".3"/>
<path d="M138.3 47h1.3" fill="none" stroke="#800000" stroke-width=".3"/>
<circle cx="137.7" cy="47" r=".59" fill="#fff" stroke="#800000" stroke-width=".3"/>
<path d="M138.3 45.1h1.3" fill="none" stroke="#800000" stroke-width=".3"/>
<circle cx="137.7" cy="45.1" r=".59" fill="#fff" stroke="#800000" stroke-width=".3"/>
<path d="M138.3 43.1h1.3" fill="none" stroke="#800000" stroke-width=".3"/>
<circle cx="137.7" cy="43.1" r=".59" fill="#fff" stroke="#800000" stroke-width=".3"/>
<path d="M138.3 41.1h1.3" fill="none" stroke="#800000" stroke-width=".3"/>
<circle cx="137.7" cy="41.1" r=".59" fill="#fff" stroke="#800000" stroke-width=".3"/>
<path d="M138.3 39.2h1.3" fill="none" stroke="#800000" stroke-width=".3"/>
<circle cx="137.7" cy="39.2" r=".59" fill="#fff" stroke="#800000" stroke-width=".3"/>
<path d="M139.6 39.2h4M139.6 47h4M139.6 45.1h4M139.6 43.1h4M139.6 41.1h4" fill="none" stroke="#800000" stroke-width=".3"/>
<path d="M126.9 37.2h3.9v11.8h-3.9z" fill="#c8c8aa" stroke="#800000" stroke-width=".3"/>
<path d="M126.9 47h1.3" fill="none" stroke="#800000" stroke-width=".3"/>
<circle cx="128.8" cy="47" r=".59" fill="#fff" stroke="#800000" stroke-width=".3"/>
<path d="M126.9 45.1h1.3" fill="none" stroke="#800000" stroke-width=".3"/>
<circle cx="128.8" cy="45.1" r=".59" fill="#fff" stroke="#800000" stroke-width=".3"/>
<path d="M126.9 43.1h1.3" fill="none" stroke="#800000" stroke-width=".3"/>
<circle cx="128.8" cy="43.1" r=".59" fill="#fff" stroke="#800000" stroke-width=".3"/>
<path d="M126.9 41.1h1.3" fill="none" stroke="#800000" stroke-width=".3"/>
<circle cx="128.8" cy="41.1" r=".59" fill="#fff" stroke="#800000" stroke-width=".3"/>
<path d="M126.9 39.2h1.3" fill="none" stroke="#800000" stroke-width=".3"/>
<circle cx="128.8" cy="39.2" r=".59" fill="#fff" stroke="#800000" stroke-width=".3"/>
<path d="M122.9 39.2h4M122.9 47h4M122.9 45.1h4M122.9 43.1h4M122.9 41.1h4" fill="none" stroke="#800000" stroke-width=".3"/>
<g fill="none" stroke="#004000" stroke-width=".3">
<path d="M16.5 156h2.3M16.5 158h2.3M16.5 160h2.3M16.5 162h2.3M16.5 163.9h2.3"/>
<circle cx="15.7" cy="158" r=".8"/>
<circle cx="15.7" cy="160" r=".8"/>
<circle cx="15.7" cy="156" r=".8"/>
<circle cx="15.7" cy="163.9" r=".8"/>
<circle cx="15.7" cy="162" r=".8"/>
</g>
<path d="M21.8 47l1.9-1.9v3.9z" fill="#c8c8aa" stroke="#800000" stroke-width=".3"/>
<path d="M19.8 47h2M20.8 51.9h1M20.8 50v1.9M21.8 45.1v3.9M22.7 49l-1.9 2h1M22.7 50l-1.9 1.9M23.7 47h2" fill="none" stroke="#800000" stroke-width=".3"/>
<path d="M24.9 36.2h1.6v5.9h-1.6z" fill="#c8c8aa" stroke="#800000" stroke-width=".3"/>
<path d="M25.7 34.3v1.9M25.7 42.1v2" fill="none" stroke="#800000" stroke-width=".3"/>
<g fill="#004000" stroke="#004000" stroke-width=".3">
<circle cx="25.7" cy="34.3" r=".38"/>
<circle cx="15.9" cy="47" r=".38"/>
</g>
<path d="M13.9 51.9h3.9M14.9 52.9h1.9M15.7 53.9h.4M15.9 50v1.9" fill="none" stroke="#004000" stroke-width=".3"/>
<path d="M278.1 49h3.9v5.9h-3.9z" fill="#c8c8aa" stroke="#800000" stroke-width=".3"/>
<path d="M278.1 51h1.4" fill="none" stroke="#800000" stroke-width=".3"/>
<circle cx="280.1" cy="51" r=".59" fill="#fff" stroke="#800000" stroke-width=".3"/>
<path d="M278.1 52.9h1.4" fill="none" stroke="#800000" stroke-width=".3"/>
<circle cx="280.1" cy="52.9" r=".59" fill="#fff" stroke="#800000" stroke-width=".3"/>
<path d="M274.2 51h3.9M274.2 52.9h3.9" fill="none" stroke="#800000" stroke-width=".3"/>
<path d="M277.1 80.4h4v5.9h-4z" fill="#c8c8aa" stroke="#800000" stroke-width=".3"/>
<path d="M277.1 82.4h1.4" fill="none" stroke="#800000" stroke-width=".3"/>
<circle cx="279.1" cy="82.4" r=".59" fill="#fff" stroke="#800000" stroke-width=".3"/>
<path d="M277.1 84.4h1.4" fill="none" stroke="#800000" stroke-width=".3"/>
<circle cx="279.1" cy="84.4" r=".59" fill="#fff" stroke="#800000" stroke-width=".3"/>
<path d="M273.2 82.4h3.9M273.2 84.4h3.9" fill="none" stroke="#800000" stroke-width=".3"/>
<path d="M271.2 56.9h4M272.2 57.8h2M273 58.8h.4M273.2 54.9v2M270.3 88.3h3.9M271.2 89.3h2M272 90.3h.4M272.2 86.3v2" fill="none" stroke="#004000" stroke-width=".3"/>
<path d="M277.1 144.3h4v5.9h-4z" fill="#c8c8aa" stroke="#800000" stroke-width=".3"/>
<path d="M277.1 146.2h1.4" fill="none" stroke="#800000" stroke-width=".3"/>
<circle cx="279.1" cy="146.2" r=".59" fill="#fff" stroke="#800000" stroke-width=".3"/>
<path d="M277.1 148.2h1.4" fill="none" stroke="#800000" stroke-width=".3"/>
<circle cx="279.1" cy="148.2" r=".59" fill="#fff" stroke="#800000" stroke-width=".3"/>
<path d="M273.2 146.2h3.9M273.2 148.2h3.9" fill="none" stroke="#800000" stroke-width=".3"/>
<g fill="#004000" stroke="#004000" stroke-width=".3">
<circle cx="245.7" cy="142.3" r=".38"/>
<circle cx="268.3" cy="148.2" r=".38"/>
<circle cx="268.3" cy="158" r=".38"/>
</g>
<path d="M256.5 26h6.6M256.5 59.4h6.6" fill="none" stroke="#800000" stroke-width=".25"/>
<g fill="#808080" stroke="#000" stroke-width=".17">
<path d="M203.5 34.3h.8v7.8h-.8z"/>
<path d="M203.8 33.9h.5v8.6h-.5z"/>
</g>
<path d="M204.3 33.3h4.3v9.8h-4.3z" fill="#c06000" stroke="#000" stroke-width=".17"/>
<path d="M188.7 33.3h14.8v9.8h-14.8z" fill="#c8c8aa" stroke="#800000" stroke-width=".3"/>
<g fill="#000" stroke="#000" stroke-width=".17">
<circle cx="194.6" cy="38.2" r=".8"/>
<circle cx="199.3" cy="36.4" r=".59"/>
</g>
<path d="M195.4 38.2h6.5M197 38.2l1.8 1.8h1.3M199.1 36.4h-1.3l-1.8 1.8" fill="none" stroke="#000" stroke-width=".64"/>
<path d="M199.5 39.4h1.2v1.2h-1.2zM201.3 37.6l1.2 .6-1.2 .6z" fill="#000" stroke="#000" stroke-width=".16"/>
<path d="M184.8 35.3h3.9M184.8 37.2h3.9M184.8 39.2h3.9M184.8 41.1h3.9" fill="none" stroke="#800000" stroke-width=".3"/>
<circle cx="199.1" cy="44.7" r=".8" fill="#400000" stroke="#f00" stroke-width=".17"/>
<path d="M198.8 44.7l.1 .2M198.8 44.7h.7M198.9 44.5l-.1 .2" fill="none" stroke="#f00" stroke-width=".17"/>
<circle cx="202.1" cy="44.7" r=".8" fill="#400000" stroke="#f00" stroke-width=".17"/>
<path d="M201.7 44.7h.8M202.3 44.5l.2 .2M202.5 44.7l-.2 .2" fill="none" stroke="#f00" stroke-width=".17"/>
<path d="M162.2 24.5h49.1v39.3h-49.1z" fill="none" stroke="#800000" stroke-width=".3"/>
<g fill="none" stroke="#004000" stroke-width=".3">
<path d="M176.6 35.3h2.3M177 44.1h3.9M177.9 45.1h2M178.7 46.1h.4M178.9 42.1v2"/>
<circle cx="175.8" cy="35.3" r=".8"/>
</g>
<path d="M175 58.8h23.5v5h-23.5z" fill="#c8c8aa" stroke="#800000" stroke-width=".3"/>
<g fill="none" stroke="#004000" stroke-width=".3">
<path d="M47.9 144.3h2.3"/>
<circle cx="47.1" cy="144.3" r=".8"/>
</g>
<path d="M194.6 49.6h15.9M288.5 139.9v14.2" fill="none" stroke="#800000" stroke-width=".25"/>
<text font-size="8.9" fill="#800000" x="137.7" y="17.8">MPPT</text>
<text font-size="3.3" fill="#800000" x="158.3" y="17.7">Rev 8</text>
<text font-size="2.9" fill="#800000" x="137.7" y="21.3">Author: Advait Thale</text>
<g font-size="2.8" fill="#800000">
<text x="107.2" y="62.4">DIP Switches</text>
<text x="178.9" y="62.4">USB PORT</text>
</g>
<g font-size="2.5">
<text x="41.2" y="27.5">U1</text>
<text x="188.6" y="32.7">J11</text>
<text x="243.6" y="33.9">R2</text>
<text x="256.3" y="35.8">R1</text>
<text x="6.9" y="39.5">J5</text>
<text x="27.6" y="38.3">R6</text>
<text x="36.3" y="41.5">C1</text>
<text x="58" y="41.5">C2</text>
<text x="90.3" y="36.6">J3</text>
<text x="99.2" y="36.6">J4</text>
<text x="111" y="36.6">DSW1</text>
<text x="126.7" y="36.6">J7</text>
<text x="135.6" y="36.6">J6</text>
<text x="233.8" y="38.6">U3</text>
<text x="20.6" y="44.4">D1</text>
<text x="267.5" y="42.6">Q1</text>
<text x="278" y="48.4">J8</text>
<text x="245.5" y="65.3">R4</text>
<text x="235.7" y="70">U4</text>
<text x="258.3" y="67.2">R3</text>
<text x="269.4" y="74.1">Q2</text>
<text x="30.4" y="80.8">J1</text>
<text x="48.1" y="80.8">J2</text>
<text x="276.9" y="79.8">J9</text>
<text x="236.7" y="113.2">U2:A</text>
<text x="232.1" y="131">Q3</text>
<text x="271.4" y="131">Q4</text>
<text x="276.9" y="143.6">J10</text>
<text x="204.6" y="144.4">B1</text>
<text x="48.1" y="158.6">R5</text>
<text x="232.1" y="162.5">Q5</text>
<text x="271.4" y="162.5">Q6</text>
</g>
<g font-size="2.5" fill="#800000">
<text x="256.5" y="25.7">MD#1</text>
<text x="194.6" y="49.3">USB OUTPUT</text>
<text x="256.5" y="59.1">MD#2</text>
<text x="288.2" y="154.1" transform="rotate(-90 288.2 154.1)">AC OUTPUT</text>
<text x="128.8" y="162.2">MPPT</text>
<text x="235.9" y="182.8">Inverter</text>
</g>
<g font-size="2.1" fill="#800000">
<text x="22.7" y="61.8">ESP-32 Power Management</text>
<text x="231" y="90.3">Solid State Switch (MOSFET Driver)</text>
<text x="29.6" y="129.6">ESP-32 Motherboard</text>
<text x="37.5" y="180.6">I/O Panel</text>
</g>
<g font-size="1.6">
<text x="35.1" y="28.4" transform="rotate(-90 35.1 28.4)">VCC</text>
<text x="41.2" y="29.7">7805</text>
<text x="65.5" y="28.4" transform="rotate(-90 65.5 28.4)">5V</text>
<text x="247.2" y="25.4" transform="rotate(-90 247.2 25.4)">VCC</text>
<text x="38.6" y="34">1</text>
<text x="42.4" y="34.9">VI</text>
<text x="53.8" y="34.9">VO</text>
<text x="59.1" y="34">3</text>
<text x="172" y="35.9">5V</text>
<text x="189.7" y="35.9">VCC</text>
<text x="12.9" y="41.8">2</text>
<text x="27.6" y="40.5">10k</text>
<text x="49.8" y="39.2" transform="rotate(-90 49.8 39.2)">GND</text>
<text x="75.4" y="41.7">LCDB1</text>
<text x="78.7" y="39.8">5V</text>
<text x="87.7" y="38.9">1</text>
<text x="87.7" y="40.8">2</text>
<text x="105.2" y="38.9">1</text>
<text x="105.2" y="40.8">2</text>
<text x="107.4" y="38.9">10</text>
<text x="108.3" y="40.8">9</text>
<text x="120.9" y="38.9">1</text>
<text x="120.9" y="40.8">2</text>
<text x="124" y="40.8">4</text>
<text x="124" y="38.9">5</text>
<text x="141.6" y="40.8">4</text>
<text x="141.6" y="38.9">5</text>
<text x="149.4" y="39.8">LCDON</text>
<text x="149.4" y="41.7">LCDB2</text>
<text x="189.7" y="37.8">D+</text>
<text x="189.7" y="39.8">D-</text>
<text x="189.7" y="41.7">GND</text>
<text x="216.2" y="41.7">GPIO24</text>
<text x="231.1" y="40.8">1</text>
<text x="243.6" y="37.7">1k</text>
<text x="249.6" y="40.8">4</text>
<text x="256.3" y="39.6">1k</text>
<text x="6.9" y="47.7">TBLOCK-I2</text>
<text x="12.9" y="43.8">1</text>
<text x="18.7" y="46.7">K</text>
<text x="25.7" y="46.7">A</text>
<text x="36.3" y="47.7">1uF</text>
<text x="48.9" y="43" transform="rotate(-90 48.9 43)">2</text>
<text x="58" y="47.7">1nF</text>
<text x="74.8" y="43.7">GPIO05</text>
<text x="77.5" y="47.6">SCL</text>
<text x="78.7" y="45.7">5V</text>
<text x="87.7" y="42.8">3</text>
<text x="87.7" y="44.7">4</text>
<text x="87.7" y="46.7">5</text>
<text x="105.2" y="42.8">3</text>
<text x="105.2" y="44.7">4</text>
<text x="105.2" y="46.7">5</text>
<text x="108.3" y="42.8">8</text>
<text x="108.3" y="44.7">7</text>
<text x="108.3" y="46.7">6</text>
<text x="120.9" y="42.8">3</text>
<text x="120.9" y="44.7">4</text>
<text x="120.9" y="46.7">5</text>
<text x="124" y="46.7">1</text>
<text x="124" y="44.7">2</text>
<text x="124" y="42.8">3</text>
<text x="141.6" y="46.7">1</text>
<text x="141.6" y="44.7">2</text>
<text x="141.6" y="42.8">3</text>
<text x="149.4" y="43.7">BUZZ</text>
<text x="149.4" y="45.7">RS232</text>
<text x="149.4" y="47.6">SCL</text>
<text x="188.6" y="44.7">AU-Y1005-R</text>
<text x="231.1" y="46.7">2</text>
<text x="249.6" y="46.7">3</text>
<text x="267.5" y="44.8">IRFZ44N</text>
<text x="20.6" y="53.6">LED</text>
<text x="90.3" y="50.6">66226-005</text>
<text x="99.2" y="50.6">66226-005</text>
<text x="111" y="50.6">DIPSW_5</text>
<text x="126.7" y="50.6">66226-005</text>
<text x="135.6" y="50.6">66226-005</text>
<text x="233.8" y="50.6">PC817</text>
<text x="275.3" y="50.6">1</text>
<text x="275.3" y="52.6">2</text>
<text x="249.2" y="56.9" transform="rotate(-90 249.2 56.9)">VCC</text>
<text x="278" y="56.6">TBLOCK-I2</text>
<text x="245.5" y="69.1">1k</text>
<text x="258.3" y="71.1">1k</text>
<text x="218.2" y="73.2">GPIO24</text>
<text x="233" y="72.2">1</text>
<text x="251.6" y="72.2">4</text>
<text x="269.4" y="76.2">IRFZ44N</text>
<text x="16.9" y="84">3V3</text>
<text x="27.8" y="83.1">1</text>
<text x="54.2" y="83.1">1</text>
<text x="63" y="84">5V</text>
<text x="233" y="78.1">2</text>
<text x="235.7" y="82.1">PC817</text>
<text x="251.6" y="78.1">3</text>
<text x="274.3" y="82">1</text>
<text x="13.9" y="87.9">GPIO15</text>
<text x="13.9" y="89.9">GPIO02</text>
<text x="16.2" y="85.9">GND</text>
<text x="27.8" y="85">2</text>
<text x="27.8" y="87">3</text>
<text x="27.8" y="88.9">4</text>
<text x="54.2" y="85">2</text>
<text x="54.2" y="87">3</text>
<text x="54.2" y="88.9">4</text>
<text x="63" y="89.9">GPIO12</text>
<text x="63" y="87.9">GPIO13</text>
<text x="63" y="85.9">GND</text>
<text x="274.3" y="84">2</text>
<text x="276.9" y="88">TBLOCK-I2</text>
<text x="13.9" y="91.8">GPIO04</text>
<text x="13.9" y="93.8">GPIO16</text>
<text x="13.9" y="95.8">GPIO17</text>
<text x="27.8" y="90.9">5</text>
<text x="27.8" y="92.9">6</text>
<text x="27.8" y="94.8">7</text>
<text x="54.2" y="90.9">5</text>
<text x="54.2" y="92.9">6</text>
<text x="54.2" y="94.8">7</text>
<text x="63" y="95.8">GPIO26</text>
<text x="63" y="93.8">GPIO27</text>
<text x="63" y="91.8">GPIO14</text>
<text x="13.9" y="97.7">GPIO05</text>
<text x="13.9" y="99.7">GPIO18</text>
<text x="13.9" y="101.6">GPIO19</text>
<text x="26.8" y="100.7">10</text>
<text x="27.8" y="96.8">8</text>
<text x="27.8" y="98.8">9</text>
<text x="54.2" y="96.8">8</text>
<text x="54.2" y="98.8">9</text>
<text x="54.2" y="100.7">10</text>
<text x="63" y="101.6">GPIO32</text>
<text x="63" y="99.7">GPIO33</text>
<text x="63" y="97.7">GPIO25</text>
<text x="16.5" y="103.6">SDA</text>
<text x="16.6" y="105.6">RX0</text>
<text x="16.8" y="107.5">TX0</text>
<text x="26.8" y="102.7">11</text>
<text x="26.8" y="104.6">12</text>
<text x="26.8" y="106.6">13</text>
<text x="54.2" y="102.7">11</text>
<text x="54.2" y="104.6">12</text>
<text x="54.2" y="106.6">13</text>
<text x="63" y="107.5">GPIO39</text>
<text x="63" y="105.6">GPIO34</text>
<text x="63" y="103.6">GPIO35</text>
<text x="13.9" y="111.5">GPIO23</text>
<text x="16.6" y="109.5">SCL</text>
<text x="26.8" y="108.6">14</text>
<text x="26.8" y="110.5">15</text>
<text x="54.2" y="108.6">14</text>
<text x="54.2" y="110.5">15</text>
<text x="63" y="111.5">EN</text>
<text x="63" y="109.5">GPIO36</text>
<text x="270.3" y="111.5">A</text>
<text x="30.4" y="114.5">66226-015</text>
<text x="48.1" y="114.5">66226-015</text>
<text x="221.9" y="117.3">CF</text>
<text x="234" y="116.4">1</text>
<text x="242.7" y="116.4">2</text>
<text x="251.6" y="117.3">CS</text>
<text x="256.2" y="119.3">CS</text>
<text x="256.3" y="115.4">CF</text>
<text x="270.3" y="115.4">B</text>
<text x="270.3" y="119.3">C</text>
<text x="236.7" y="121.4">7404</text>
<text x="270.3" y="123.3">D</text>
<text x="210.1" y="136">CF</text>
<text x="232.1" y="133.2">IRFZ44N</text>
<text x="250.3" y="136">CS</text>
<text x="271.4" y="133.2">IRFZ44N</text>
<text x="10.3" y="142.9">GND</text>
<text x="11.9" y="140.9">5V</text>
<text x="41.7" y="142.9">GND</text>
<text x="43.3" y="140.9">5V</text>
<text x="8" y="144.9">GPIO15</text>
<text x="8" y="146.8">GPIO02</text>
<text x="8" y="148.8">GPIO04</text>
<text x="39.5" y="146.8">GPIO35</text>
<text x="39.5" y="148.8">GPIO34</text>
<text x="39.5" y="144.9">GPIO32</text>
<text x="204.6" y="146.6">20V</text>
<text x="274.3" y="145.9">1</text>
<text x="274.3" y="147.9">2</text>
<text x="8" y="150.7">GPIO16</text>
<text x="8" y="152.7">GPIO17</text>
<text x="8" y="154.7">GPIO05</text>
<text x="39.5" y="152.7">GPIO36</text>
<text x="39.5" y="150.7">GPIO39</text>
<text x="61.6" y="154.1" transform="rotate(-90 61.6 154.1)">5V</text>
<text x="276.9" y="151.8">TBLOCK-I2</text>
<text x="10.6" y="156.6">SDA</text>
<text x="10.8" y="158.6">RX0</text>
<text x="11" y="160.6">TX0</text>
<text x="45.4" y="159.6">1</text>
<text x="56.1" y="159.6">2</text>
<text x="8" y="164.5">GPIO23</text>
<text x="10.8" y="162.6">SCL</text>
<text x="48.1" y="162.4">150</text>
<text x="210.1" y="167.5">CS</text>
<text x="232.1" y="164.6">IRFZ44N</text>
<text x="250.4" y="167.5">CF</text>
<text x="271.4" y="164.6">IRFZ44N</text>
</g>
<g font-size="1.6" fill="#800000">
<text x="234.4" y="40.8">A</text>
<text x="246.1" y="40.8">C</text>
<text x="234.4" y="48.6">K</text>
<text x="246.1" y="48.6">E</text>
<text x="236.3" y="72.2">A</text>
<text x="248" y="72.2">C</text>
<text x="236.3" y="80.1">K</text>
<text x="248.1" y="80.1">E</text>
<text x="38.5" y="117.3">25.40mm</text>
<text x="23.7" y="144.8">CURR_SENS</text>
<text x="23.7" y="146.7">VOLT_SENS</text>
<text x="23.7" y="148.7">EDATA</text>
<text x="54.2" y="148.7">MD#2</text>
<text x="54.2" y="146.7">MD#1</text>
<text x="54.2" y="144.8">G_PULSE</text>
<text x="23.7" y="150.7">ECLK</text>
<text x="23.7" y="152.6">ESW</text>
<text x="23.7" y="154.6">IR_REC</text>
<text x="54.2" y="152.6">PT-100</text>
<text x="54.2" y="150.7">PIDFAN</text>
<text x="23.7" y="156.5">LCD_SDA</text>
<text x="23.7" y="160.5">RS_TX</text>
<text x="23.7" y="158.5">RS_RX</text>
<text x="23.7" y="164.4">BUZZER</text>
<text x="23.7" y="162.4">LCD_SCL</text>
</g>
<text font-size="1.6" fill="#0000c0" x="226.2" y="114.4">CF</text>
<text font-size="1.6" fill="#008000" x="243.6" y="152.1">+88.8</text>
<text font-size="1.3" fill="#800000" x="243.2" y="154.4">AC Volts</text>
<g font-size="1.1" fill="#800000">
<text x="112" y="38.3">OFF</text>
<text x="116.2" y="38.3">ON</text>
</g>
</svg>
